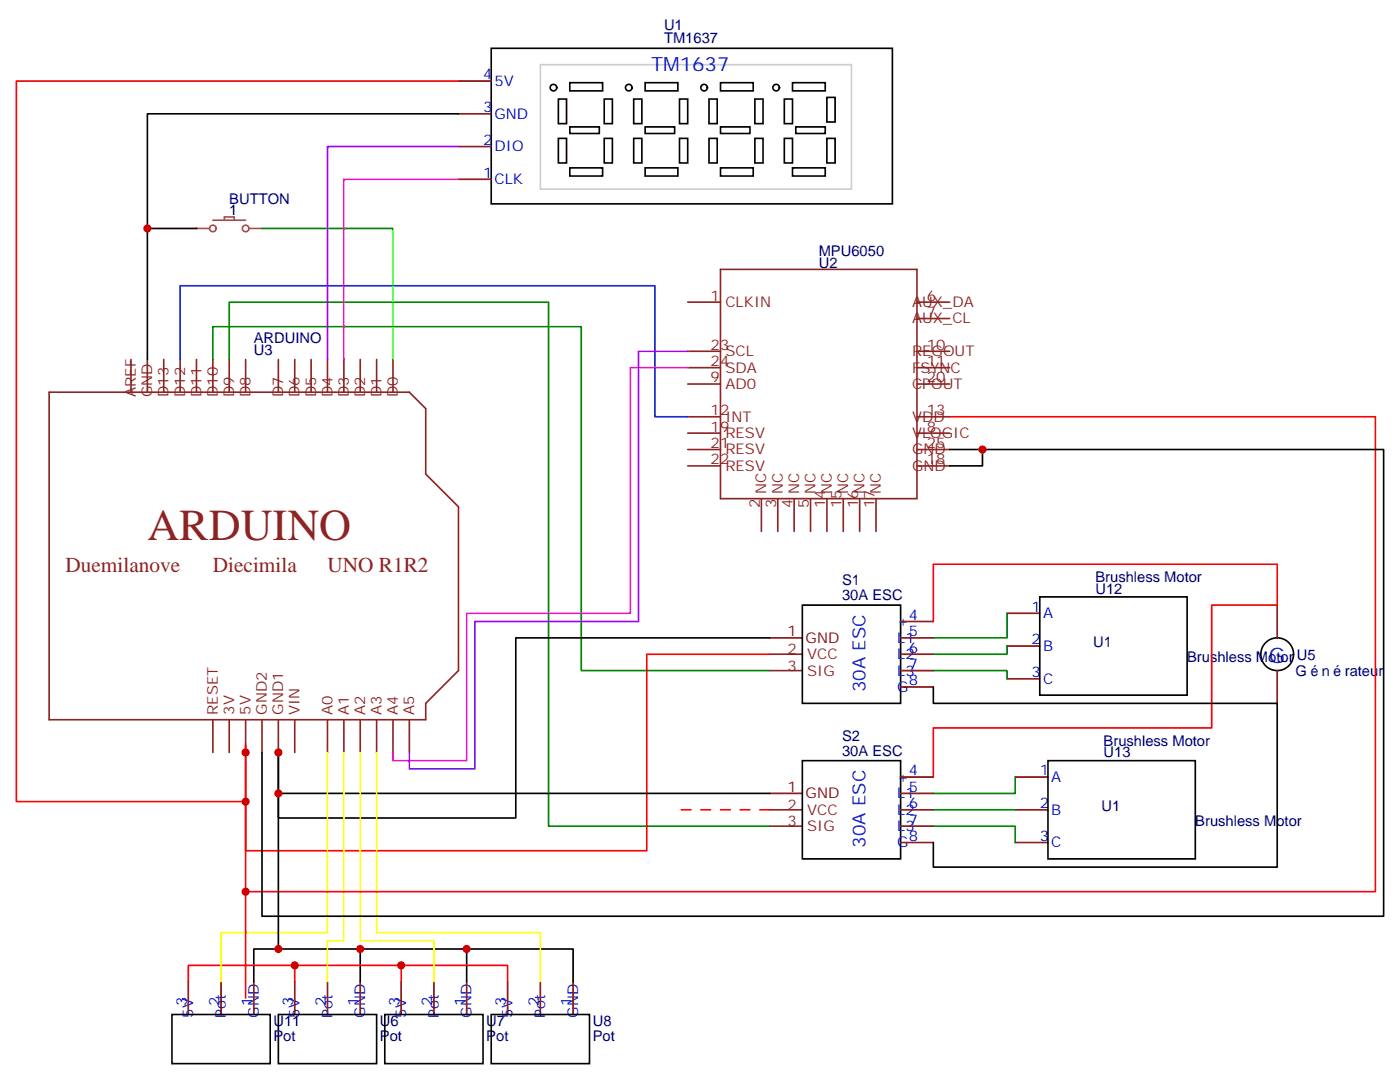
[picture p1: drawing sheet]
<svg xmlns="http://www.w3.org/2000/svg" width="302mm" height="233mm" viewBox="0 0 302 233" stroke-linecap="round" stroke-linejoin="round" font-family="sans-serif">
<g fill="none" stroke="#8c2424" stroke-width=".35">
<path d="M155.2 58h42.4v49.4h-42.4zM28.2 77.4v7.1M31.7 77.4v7.1M35.3 77.4v7.1M38.8 77.4v7.1M42.3 77.4v7.1M45.9 77.4v7.1M49.4 77.4v7.1M52.9 77.4v7.1M60 77.4v7.1M63.5 77.4v7.1M67 77.4v7.1"/>
<path d="M70.6 77.4v7.1M74.1 77.4v7.1M77.6 77.4v7.1M81.1 77.4v7.1M84.7 77.4v7.1M148.2 65.1h7M148.2 75.7h7M148.2 79.2h7M197.6 65.1h7M197.6 68.6h7M197.6 75.7h7M197.6 79.2h7"/>
<path d="M10.6 84.5h77.6l3.5 3.5v14.1l7.1 7.1v35.3l-7.1 7v3.5h-81.1zM148.2 93.3h7M148.2 82.7h7M148.2 89.8h7M148.2 96.8h7M197.6 93.3h7M197.6 82.7h7M197.6 89.8h7M197.6 96.8h7M148.2 100.4h7M164 107.4v7.1M167.6 107.4v7.1"/>
<path d="M171.1 107.4v7.1M174.6 107.4v7.1M178.2 107.4v7.1M181.7 107.4v7.1M185.2 107.4v7.1M188.7 107.4v7.1M197.6 100.4h7M45.9 155v7.1M49.4 155v7.1M52.9 155v7.1M56.4 155v7.1M60 155v7.1"/>
<path d="M63.5 155v7.1M70.6 155v7.1M74.1 155v7.1M77.6 155v7.1M81.1 155v7.1M84.7 155v7.1M88.2 155v7.1M165.8 140.9h7.1M165.8 144.5h7.1M165.8 174.4h7.1M165.8 178h7.1"/>
</g>
<g fill="none" stroke="#870000" stroke-width=".35">
<path d="M165.8 137.4h7.1M194 137.4h7.1M194 133.9h7.1M217 132.1h7M217 139.2h7M275.2 130.4v7M194 140.9h7.1M194 144.5h7.1M194 148h7.1M217 146.2h7M275.2 144.5v7M165.8 170.9h7.1"/>
<path d="M194 170.9h7.1M194 174.4h7.1M194 178h7.1M194 167.4h7.1M218.7 174.4h7.1M218.7 167.4h7.1M194 181.5h7.1M218.7 181.5h7.1M40.6 211.5v7M47.6 211.5v7M54.7 211.5v7M63.5 211.5v7"/>
<path d="M70.6 211.5v7M77.6 211.5v7M86.4 211.5v7M93.5 211.5v7M100.5 211.5v7M109.4 211.5v7M116.4 211.5v7M123.5 211.5v7"/>
</g>
<g fill="none" stroke="#000" stroke-width=".35">
<path d="M172.9 130.4h21.1v21.1h-21.1zM224 128.6h31.8v21.2h-31.8zM172.9 163.9h21.1v21.1h-21.1zM225.8 163.9h31.7v21.1h-31.7zM37 218.5h21.2v10.6h-21.2zM60 218.5h21.1v10.6h-21.1zM82.9 218.5h21.2v10.6h-21.2zM105.8 218.5h21.2v10.6h-21.2z"/>
<circle cx="275.2" cy="140.9" r="3.5"/>
</g>
<g fill="none" stroke="#a64a4a" stroke-width=".35">
<path d="M42.3 49.2h2.9M45.9 47.4h7M48.3 47.4v-.7h2.1v.7M53.6 49.2h2.8"/>
<circle cx="45.9" cy="49.2" r=".71"/>
<circle cx="52.9" cy="49.2" r=".71"/>
</g>
<g fill="#a64a4a">
<circle cx="56.4" cy="49.2" r=".18"/>
<circle cx="42.3" cy="49.2" r=".18"/>
</g>
<g fill="none" stroke="#000" stroke-width=".35">
<path d="M105.8 10.4h86.5v33.5h-86.5zM122.8 17.8h7v1.8h-7zM139 17.8h7v1.8h-7zM155.2 17.8h7.1v1.8h-7.1zM170.7 17.8h7.1v1.8h-7.1zM98.8 24.5h-67.1v24.7M120.3 29.8h1.8v5.3h-1.8zM120.3 21.3h1.8v5.3h-1.8zM122.8 36.2h7v1.7h-7zM122.8 27.3h6.3v1.5h-6.3zM130.2 29.8h1.7v5.3h-1.7zM130.2 21.3h1.7v5.3h-1.7z"/>
<path d="M136.5 29.8h1.8v5.3h-1.8zM136.5 21.3h1.8v5.3h-1.8zM139 36.2h7v1.7h-7zM139 27.3h6.3v1.5h-6.3zM146.4 29.8h1.8v5.3h-1.8zM146.4 21.3h1.8v5.3h-1.8zM152.8 29.8h1.7v5.3h-1.7zM152.8 21.3h1.7v5.3h-1.7zM155.2 36.2h7.1v1.7h-7.1zM155.2 27.3h6.4v1.5h-6.4zM162.6 29.8h1.8v5.3h-1.8zM162.6 21.3h1.8v5.3h-1.8z"/>
<path d="M169 29.8h1.7v5.3h-1.7zM169 21.3h1.7v5.3h-1.7zM170.7 36.2h7.1v1.7h-7.1zM171.4 27.3h6.4v1.5h-6.4zM178.2 29.8h1.7v5.3h-1.7zM178.2 21h1.7v5.3h-1.7zM42.3 49.2h-10.6v28.2M204.6 96.8h93.5v100.6h-241.7v-35.3M211.7 96.8v3.6h-7.1M165.8 137.4h-54.7v38.8h-51.1v-5.3M201.1 148v3.5h74.1v35.3h-74.1v-5.3M165.8 170.9h-105.8v-8.8v42.3"/>
<path d="M77.6 204.4h-22.9v7.1M100.5 211.5v-7.1h23v7.1M100.5 204.4h-22.9v7.1"/>
<circle cx="119.2" cy="18.9" r=".71"/>
<circle cx="135.5" cy="18.9" r=".71"/>
<circle cx="151.7" cy="18.9" r=".71"/>
<circle cx="167.2" cy="18.9" r=".71"/>
</g>
<path d="M98.8 17.5h7M98.8 24.5h7M98.8 31.6h7M98.8 38.6h7" fill="none" stroke="#870000" stroke-width=".35"/>
<path d="M116.4 13.9h67v26.8h-67z" fill="none" stroke="#ccc" stroke-width=".35"/>
<path d="M98.8 17.5h-95.3v155.2h49.4M204.6 89.8h91.7v102.3h-243.4M201.1 133.9v-12.4h74.1v8.9h-14.1v26.4h-60v10.6M165.8 140.9h-26.5v42.4h-86.4v-21.2M52.9 160.3v54.7M63.5 208h-22.9v3.5M86.4 211.5v-3.5h23v3.5M86.4 208h-22.9v3.5" fill="none" stroke="#f00" stroke-width=".35"/>
<path d="M45.9 77.4v-7h79.3v74.1h40.6M49.4 77.4v-12.3h68.8v112.9h47.6M217 132.1v5.3h-15.9M217 139.2v1.7h-15.9M201.1 144.5h15.9v1.7M201.1 178h17.6v3.5M201.1 174.4h17.6M218.7 167.4v3.5h-17.6" fill="none" stroke="#008700" stroke-width=".35"/>
<path d="M70.6 162.1v38.8h-23v10.6M74.1 162.1v40.6h-3.5v8.8M77.6 162.1v40.6h15.9v8.8M81.1 162.1v38.8h35.3v10.6" fill="none" stroke="#ff0" stroke-width=".35"/>
<path d="M38.8 77.4v-15.8h102.3v28.2h7.1" fill="none" stroke="#03f" stroke-width=".35"/>
<path d="M98.8 38.6h-24.7v38.8M148.2 79.2h-12.4v52.9h-35.3v31.8h-15.8v-1.8" fill="none" stroke="#f0f" stroke-width=".35"/>
<path d="M98.8 31.6h-28.2v45.8M148.2 75.7h-10.6v58.2h-35.3v31.7h-14.1v-3.5" fill="none" stroke="#90f" stroke-width=".35"/>
<path d="M56.4 49.2h28.3v28.2" fill="none" stroke="#0f0" stroke-width=".35"/>
<path d="M165.8 174.4h-21.2" fill="none" stroke="#f00" stroke-width=".35" stroke-dasharray="2.1 2.1"/>
<g fill="#c00">
<circle cx="60" cy="170.9" r=".88"/>
<circle cx="63.5" cy="208" r=".88"/>
<circle cx="86.4" cy="208" r=".88"/>
<circle cx="77.6" cy="204.4" r=".88"/>
<circle cx="100.5" cy="204.4" r=".88"/>
<circle cx="60" cy="204.4" r=".88"/>
<circle cx="60" cy="162.1" r=".88"/>
<circle cx="52.9" cy="162.1" r=".88"/>
<circle cx="52.9" cy="192.1" r=".88"/>
<circle cx="211.7" cy="96.8" r=".88"/>
<circle cx="52.9" cy="172.7" r=".88"/>
<circle cx="31.8" cy="49.2" r=".88"/>
</g>
<text font-size="9.5" fill="#8d2323" x="31.7" y="116.2">ARDUINO</text>
<g font-size="4.6" fill="#8d2323">
<text x="14.1" y="123.3">Duemilanove</text>
<text x="45.9" y="123.3">Diecimila</text>
<text x="70.6" y="123.3">UNO R1R2</text>
</g>
<text font-size="4.6" fill="#00f" x="273.3" y="142.8">G</text>
<text font-size="4.2" fill="#00f" x="140.3" y="15.3">TM1637</text>
<g font-size="3.9" fill="#00f">
<text x="186.4" y="149.1" transform="rotate(-90 186.4 149.1)">30A ESC</text>
<text x="186.4" y="182.6" transform="rotate(-90 186.4 182.6)">30A ESC</text>
</g>
<g font-size="3.2" fill="#000080">
<text x="143.1" y="9.3">TM1637</text>
<text x="143.1" y="6.4">U1</text>
<text x="49.4" y="43.9">BUTTON</text>
<text x="49.4" y="46.4">1</text>
<text x="176.4" y="55.2">MPU6050</text>
<text x="176.4" y="57.7">U2</text>
<text x="54.7" y="73.9">ARDUINO</text>
<text x="54.7" y="76.4">U3</text>
<text x="236" y="125.4">Brushless Motor</text>
<text x="181.4" y="129.3">30A ESC</text>
<text x="181.4" y="126.1">S1</text>
<text x="236" y="127.9">U12</text>
<text x="235.5" y="139.4">U1</text>
<text x="255.8" y="142.7">Brushless Motor U5</text>
<text x="279.1" y="145.6">G</text>
<text x="284.8" y="145.6">n</text>
<text x="289.7" y="145.6">rateur</text>
<text x="181.4" y="159.6">S2</text>
<text x="237.8" y="160.7">Brushless Motor</text>
<text x="181.4" y="162.8">30A ESC</text>
<text x="237.8" y="163.2">U13</text>
<text x="237.3" y="174.6">U1</text>
<text x="257.5" y="178">Brushless Motor</text>
<text x="58.9" y="221">U11</text>
<text x="81.8" y="221">U6</text>
<text x="104.8" y="221">U7</text>
<text x="127.7" y="221">U8</text>
<text x="58.9" y="224.2">Pot</text>
<text x="81.8" y="224.2">Pot</text>
<text x="104.8" y="224.2">Pot</text>
<text x="127.7" y="224.2">Pot</text>
</g>
<g font-size="3.2" fill="#00f">
<text x="104.1" y="17.1">4</text>
<text x="106.5" y="18.5">5V</text>
<text x="104.1" y="24.2">3</text>
<text x="106.5" y="25.6">GND</text>
<text x="104.1" y="31.2">2</text>
<text x="106.5" y="32.6">DIO</text>
<text x="104.1" y="38.3">1</text>
<text x="106.5" y="39.7">CLK</text>
<text x="222.2" y="131.8">1</text>
<text x="193.3" y="134.9">+</text>
<text x="195.8" y="137.1">5</text>
<text x="195.8" y="133.5">4</text>
<text x="224.7" y="133.2">A</text>
<text x="193.3" y="138.5">L1</text>
<text x="193.3" y="142">L2</text>
<text x="195.8" y="140.6">6</text>
<text x="222.2" y="138.8">2</text>
<text x="224.7" y="140.2">B</text>
<text x="193.3" y="145.5">L3</text>
<text x="193.3" y="149">G</text>
<text x="195.8" y="144.1">7</text>
<text x="195.8" y="147.6">8</text>
<text x="222.2" y="145.9">3</text>
<text x="224.7" y="147.3">C</text>
<text x="195.8" y="167">4</text>
<text x="224" y="167">1</text>
<text x="193.3" y="172">L1</text>
<text x="193.3" y="168.5">+</text>
<text x="195.8" y="170.6">5</text>
<text x="226.5" y="168.5">A</text>
<text x="193.3" y="175.5">L2</text>
<text x="193.3" y="179">L3</text>
<text x="195.8" y="174.1">6</text>
<text x="195.8" y="177.6">7</text>
<text x="224" y="174.1">2</text>
<text x="226.5" y="175.5">B</text>
<text x="193.3" y="182.6">G</text>
<text x="195.8" y="181.2">8</text>
<text x="224" y="181.2">3</text>
<text x="226.5" y="182.6">C</text>
<text x="40.2" y="216.8" transform="rotate(-90 40.2 216.8)">3</text>
<text x="41.6" y="219.3" transform="rotate(-90 41.6 219.3)">5V</text>
<text x="47.3" y="216.8" transform="rotate(-90 47.3 216.8)">2</text>
<text x="48.7" y="219.3" transform="rotate(-90 48.7 219.3)">Pot</text>
<text x="54.3" y="216.8" transform="rotate(-90 54.3 216.8)">1</text>
<text x="55.7" y="219.3" transform="rotate(-90 55.7 219.3)">GND</text>
<text x="63.1" y="216.8" transform="rotate(-90 63.1 216.8)">3</text>
<text x="64.6" y="219.3" transform="rotate(-90 64.6 219.3)">5V</text>
<text x="70.2" y="216.8" transform="rotate(-90 70.2 216.8)">2</text>
<text x="71.6" y="219.3" transform="rotate(-90 71.6 219.3)">Pot</text>
<text x="77.3" y="216.8" transform="rotate(-90 77.3 216.8)">1</text>
<text x="78.7" y="219.3" transform="rotate(-90 78.7 219.3)">GND</text>
<text x="86.1" y="216.8" transform="rotate(-90 86.1 216.8)">3</text>
<text x="87.5" y="219.3" transform="rotate(-90 87.5 219.3)">5V</text>
<text x="93.1" y="216.8" transform="rotate(-90 93.1 216.8)">2</text>
<text x="94.5" y="219.3" transform="rotate(-90 94.5 219.3)">Pot</text>
<text x="100.2" y="216.8" transform="rotate(-90 100.2 216.8)">1</text>
<text x="101.6" y="219.3" transform="rotate(-90 101.6 219.3)">GND</text>
<text x="109" y="216.8" transform="rotate(-90 109 216.8)">3</text>
<text x="110.4" y="219.3" transform="rotate(-90 110.4 219.3)">5V</text>
<text x="116.1" y="216.8" transform="rotate(-90 116.1 216.8)">2</text>
<text x="117.5" y="219.3" transform="rotate(-90 117.5 219.3)">Pot</text>
<text x="123.1" y="216.8" transform="rotate(-90 123.1 216.8)">1</text>
<text x="124.5" y="219.3" transform="rotate(-90 124.5 219.3)">GND</text>
</g>
<g font-size="3.2" fill="#8d2323">
<text x="153.1" y="64.7">1</text>
<text x="199.7" y="64.7">6</text>
<text x="156.3" y="66.1">CLKIN</text>
<text x="196.5" y="66.1">AUX_DA</text>
<text x="196.5" y="69.7">AUX_CL</text>
<text x="199.7" y="68.3">7</text>
<text x="153.1" y="75.3">23</text>
<text x="156.3" y="76.7">SCL</text>
<text x="196.5" y="76.7">REGOUT</text>
<text x="199.7" y="75.3">10</text>
<text x="153.1" y="82.4">9</text>
<text x="153.1" y="78.8">24</text>
<text x="156.3" y="83.8">AD0</text>
<text x="156.3" y="80.3">SDA</text>
<text x="196.5" y="80.3">FSYNC</text>
<text x="196.5" y="83.8">CPOUT</text>
<text x="199.7" y="78.8">11</text>
<text x="199.7" y="82.4">20</text>
<text x="29.3" y="85.5" transform="rotate(-90 29.3 85.5)">AREF</text>
<text x="32.8" y="85.5" transform="rotate(-90 32.8 85.5)">GND</text>
<text x="36.3" y="85.5" transform="rotate(-90 36.3 85.5)">D13</text>
<text x="39.9" y="85.5" transform="rotate(-90 39.9 85.5)">D12</text>
<text x="43.4" y="85.5" transform="rotate(-90 43.4 85.5)">D11</text>
<text x="46.9" y="85.5" transform="rotate(-90 46.9 85.5)">D10</text>
<text x="50.4" y="85.5" transform="rotate(-90 50.4 85.5)">D9</text>
<text x="54" y="85.5" transform="rotate(-90 54 85.5)">D8</text>
<text x="61" y="85.5" transform="rotate(-90 61 85.5)">D7</text>
<text x="64.6" y="85.5" transform="rotate(-90 64.6 85.5)">D6</text>
<text x="68.1" y="85.5" transform="rotate(-90 68.1 85.5)">D5</text>
<text x="71.6" y="85.5" transform="rotate(-90 71.6 85.5)">D4</text>
<text x="75.1" y="85.5" transform="rotate(-90 75.1 85.5)">D3</text>
<text x="78.7" y="85.5" transform="rotate(-90 78.7 85.5)">D2</text>
<text x="82.2" y="85.5" transform="rotate(-90 82.2 85.5)">D1</text>
<text x="85.7" y="85.5" transform="rotate(-90 85.7 85.5)">D0</text>
<text x="153.1" y="89.4">12</text>
<text x="199.7" y="89.4">13</text>
<text x="153.1" y="93">19</text>
<text x="156.3" y="90.8">INT</text>
<text x="156.3" y="94.4">RESV</text>
<text x="196.5" y="94.4">VLOGIC</text>
<text x="196.5" y="90.8">VDD</text>
<text x="199.7" y="93">8</text>
<text x="153.1" y="96.5">21</text>
<text x="153.1" y="100">22</text>
<text x="156.3" y="97.9">RESV</text>
<text x="156.3" y="101.4">RESV</text>
<text x="196.5" y="101.4">GND</text>
<text x="196.5" y="97.9">GND</text>
<text x="199.7" y="100">18</text>
<text x="199.7" y="96.5">25</text>
<text x="165.1" y="106.4" transform="rotate(-90 165.1 106.4)">NC</text>
<text x="168.6" y="106.4" transform="rotate(-90 168.6 106.4)">NC</text>
<text x="172.2" y="106.4" transform="rotate(-90 172.2 106.4)">NC</text>
<text x="175.7" y="106.4" transform="rotate(-90 175.7 106.4)">NC</text>
<text x="179.2" y="106.4" transform="rotate(-90 179.2 106.4)">NC</text>
<text x="182.7" y="106.4" transform="rotate(-90 182.7 106.4)">NC</text>
<text x="186.3" y="106.4" transform="rotate(-90 186.3 106.4)">NC</text>
<text x="189.8" y="106.4" transform="rotate(-90 189.8 106.4)">NC</text>
<text x="163.7" y="109.5" transform="rotate(-90 163.7 109.5)">2</text>
<text x="167.2" y="109.5" transform="rotate(-90 167.2 109.5)">3</text>
<text x="170.7" y="109.5" transform="rotate(-90 170.7 109.5)">4</text>
<text x="174.3" y="109.5" transform="rotate(-90 174.3 109.5)">5</text>
<text x="177.8" y="109.5" transform="rotate(-90 177.8 109.5)">14</text>
<text x="181.3" y="109.5" transform="rotate(-90 181.3 109.5)">15</text>
<text x="184.9" y="109.5" transform="rotate(-90 184.9 109.5)">16</text>
<text x="188.4" y="109.5" transform="rotate(-90 188.4 109.5)">17</text>
<text x="169.7" y="140.9">2</text>
<text x="173.9" y="142">VCC</text>
<text x="169.7" y="144.5">3</text>
<text x="173.9" y="145.5">SIG</text>
<text x="46.9" y="154" transform="rotate(-90 46.9 154)">RESET</text>
<text x="50.4" y="154" transform="rotate(-90 50.4 154)">3V</text>
<text x="54" y="154" transform="rotate(-90 54 154)">5V</text>
<text x="57.5" y="154" transform="rotate(-90 57.5 154)">GND2</text>
<text x="61" y="154" transform="rotate(-90 61 154)">GND1</text>
<text x="64.6" y="154" transform="rotate(-90 64.6 154)">VIN</text>
<text x="71.6" y="154" transform="rotate(-90 71.6 154)">A0</text>
<text x="75.1" y="154" transform="rotate(-90 75.1 154)">A1</text>
<text x="78.7" y="154" transform="rotate(-90 78.7 154)">A2</text>
<text x="82.2" y="154" transform="rotate(-90 82.2 154)">A3</text>
<text x="85.7" y="154" transform="rotate(-90 85.7 154)">A4</text>
<text x="89.3" y="154" transform="rotate(-90 89.3 154)">A5</text>
<text x="169.7" y="174.4">2</text>
<text x="169.7" y="178">3</text>
<text x="173.9" y="175.5">VCC</text>
<text x="173.9" y="179">SIG</text>
</g>
<g font-size="3.2" fill="#900">
<text x="169.7" y="137.1">1</text>
<text x="173.6" y="138.5">GND</text>
<text x="169.7" y="170.6">1</text>
<text x="173.6" y="172">GND</text>
</g>
</svg>
